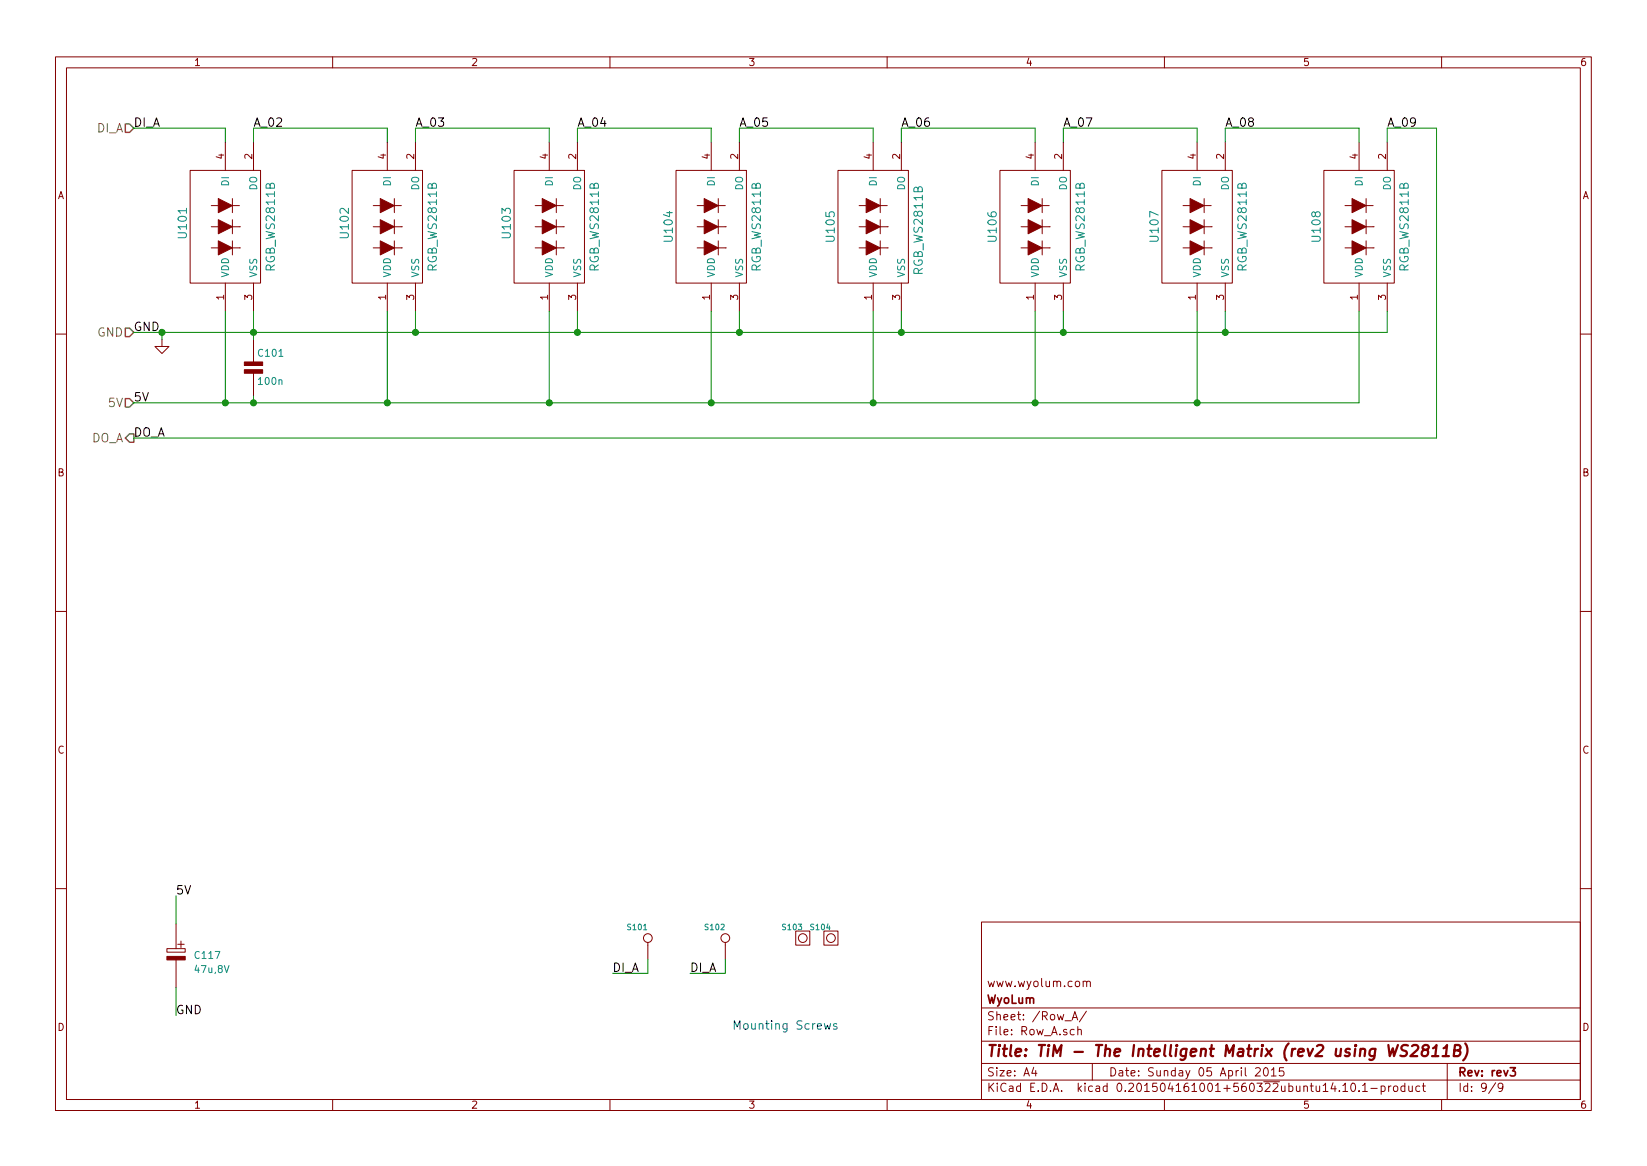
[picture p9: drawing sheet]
<svg xmlns="http://www.w3.org/2000/svg" width="297mm" height="210mm" viewBox="0 0 297 210" stroke-linecap="round" stroke-linejoin="round" font-family="sans-serif">
<g fill="none" stroke="#840000" stroke-width=".18">
<path d="M10 10.3h277v189.9h-277zM12 12.2h273v186.1h-273zM60 10.3v1.9M110 10.3v1.9M160 10.3v1.9M210 10.3v1.9M260 10.3v1.9M34.3 30.7h12.7v20.3h-12.7zM38.1 37.1h1.3M40.6 25.6v5.1M41.9 37.1h1.3M41.9 35.8v2.5"/>
<path d="M41.9 39.6v2.6M45.7 25.6v5.1M63.5 30.7h12.7v20.3h-12.7zM67.3 37.1h1.3M69.8 25.6v5.1M71.1 37.1h1.3M71.1 35.8v2.5M71.1 39.6v2.6M74.9 25.6v5.1M92.7 30.7h12.7v20.3h-12.7zM96.5 37.1h1.3M99.1 25.6v5.1"/>
<path d="M100.3 37.1h1.3M100.3 35.8v2.5M100.3 39.6v2.6M104.1 25.6v5.1M121.9 30.7h12.7v20.3h-12.7zM125.7 37.1h1.3M128.3 25.6v5.1M129.5 37.1h1.3M129.5 35.8v2.5M129.5 39.6v2.6M133.3 25.6v5.1M151.1 30.7h12.7v20.3h-12.7z"/>
<path d="M154.9 37.1h1.3M157.5 25.6v5.1M158.7 37.1h1.3M158.7 35.8v2.5M158.7 39.6v2.6M162.6 25.6v5.1M180.3 30.7h12.7v20.3h-12.7zM184.1 37.1h1.3M186.7 25.6v5.1M188 37.1h1.2M188 35.8v2.5M188 39.6v2.6"/>
<path d="M191.8 25.6v5.1M209.5 30.7h12.7v20.3h-12.7zM213.4 37.1h1.2M215.9 25.6v5.1M217.2 37.1h1.2M217.2 35.8v2.5M217.2 39.6v2.6M221 25.6v5.1M238.8 30.7h12.7v20.3h-12.7zM242.6 37.1h1.2M245.1 25.6v5.1M246.4 37.1h1.2"/>
<path d="M246.4 35.8v2.5M246.4 39.6v2.6M250.2 25.6v5.1M38.1 44.7h1.3M38.1 40.9h1.3M40.6 51v5.1M41.9 44.7h1.3M41.9 40.9h1.3M41.9 43.4v2.6M43.2 44.7h.1M43.2 40.9h.1M45.7 51v5.1"/>
<path d="M67.3 44.7h1.3M67.3 40.9h1.3M69.8 51v5.1M71.1 44.7h1.3M71.1 40.9h1.3M71.1 43.4v2.6M72.4 44.7h.1M72.4 40.9h.1M74.9 51v5.1M96.5 44.7h1.3M96.5 40.9h1.3M99.1 51v5.1"/>
<path d="M100.3 44.7h1.3M100.3 40.9h1.3M100.3 43.4v2.6M101.6 44.7h.1M101.6 40.9h.1M104.1 51v5.1M125.7 44.7h1.3M125.7 40.9h1.3M128.3 51v5.1M129.5 44.7h1.3M129.5 40.9h1.3M129.5 43.4v2.6"/>
<path d="M130.8 44.7h.1M130.8 40.9h.1M133.3 51v5.1M154.9 44.7h1.3M154.9 40.9h1.3M157.5 51v5.1M158.7 44.7h1.3M158.7 40.9h1.3M158.7 43.4v2.6M160 44.7h.1M160 40.9h.1M162.6 51v5.1"/>
<path d="M184.1 44.7h1.3M184.1 40.9h1.3M186.7 51v5.1M188 44.7h1.2M188 40.9h1.2M188 43.4v2.6M189.2 44.7h.1M189.2 40.9h.1M191.8 51v5.1M213.4 44.7h1.2M213.4 40.9h1.2M215.9 51v5.1"/>
<path d="M217.2 44.7h1.2M217.2 40.9h1.2M217.2 43.4v2.6M218.4 44.7h.1M218.4 40.9h.1M221 51v5.1M242.6 44.7h1.2M242.6 40.9h1.2M245.1 51v5.1M246.4 44.7h1.2M246.4 40.9h1.2M246.4 43.4v2.6"/>
<path d="M247.6 44.7h.1M247.6 40.9h.1M250.2 51v5.1M10 60.2h2M29.2 61.2v1.3h1.3l-1.3 1.2-1.3-1.2h1.3M45.7 61.2v4.3M45.7 67.1v4.3M285 60.2h2M10 110.3h2M285 110.3h2M10 160.2h2M30.1 171.1h3.3v.6h-3.3z"/>
<path d="M31.7 166.6v4.5M31.7 173v5M116.8 169.9v3.1M130.8 169.9v3.1M143.5 167.9h2.5v2.5h-2.5zM148.6 167.9h2.5v2.5h-2.5zM177 166.3h108v32h-108zM195.4 177.1l.2-.2 .3 .1 .1 .9M195.4 176.9v1M196 177.1a.36 .36 0 0 1 .3-.2 .36 .36 0 0 1 .3 .2v.8M285 160.2h2M60 198.3v1.9"/>
<path d="M110 198.3v1.9M160 198.3v1.9M177 194.8h108M177 191.8h108M177 187.8h108M177 181.8h108M186.4 192.5l-.3 1h.9M186.8 193v1M193.4 183.9l.5-1.5 .5 1.5M193.5 183.5h.7M193.7 185.7l-.4-.1-.3 .3 .1 .6 .2 .1 .4-.1M194.4 185.7l.2-.1 .4 .1v.9"/>
<path d="M194.4 185.1v1.5M195.9 182.3l-1.2 2M197 191.8v3M210 198.3v1.9M226.4 192.7l.6-.2 .3 .5-.9 1h.9M228 192.7l.2-.2a.81 .81 0 0 1 .6 .6 .81 .81 0 0 1-.3 .8l-.1 .1a.79 .79 0 0 1-.4-1.3zM229.3 193l.4-.5v1.5M229.3 194h.8M231.5 192.5h-.7l-.1 .7 .2-.1 .5 .1 .2 .2-.1 .5-.2 .1-.6-.1M242.2 195.8l.4-.5v1.5M242.2 196.8h.9M243.8 195.5l.2-.2a.81 .81 0 0 1 .6 .6 .81 .81 0 0 1-.3 .8l-.2 .1a.79 .79 0 0 1-.3-1.3z"/>
<path d="M245.1 196.7v.1M245.7 195.8l.5-.5v1.5M245.7 196.8h.9M247.2 196.3h1.2M249.1 195.9l.4-.1 .3 .3-.1 .6h-.6M249.1 195.8v1.5M250.4 195.8v1M250.9 195.8l-.5 .3M251.4 196l.2-.2 .4 .2 .1 .5-.1 .2-.4 .1-.2-.1zM253.4 195.9l-.5-.1-.2 .3v.6l.2 .1 .5-.1M253.4 195.3v1.5M254.1 195.8l.1 .9 .3 .1 .2-.1"/>
<path d="M254.7 195.8v1M256.1 195.9l-.5-.1-.3 .3 .1 .6 .2 .1 .5-.1M256.5 195.8h.6M256.7 195.3v1.3l.4 .2M260 198.3v1.9M261 191.8v6.5M269.7 195.2l-1.2 2M271 196l-.2 .3h-.3l-.3-.3v-.4l.1-.2 .5-.1 .2 .2a1.19 1.19 0 0 1-.2 1.2l-.5 .1"/>
<circle cx="116.8" cy="169.2" r=".79"/>
<circle cx="130.8" cy="169.2" r=".79"/>
<circle cx="144.8" cy="169.2" r=".79"/>
<circle cx="149.9" cy="169.2" r=".79"/>
</g>
<path d="M272.4 192.5h.9l-.5 .6 .4 .1v.7l-.2 .1-.6-.1" fill="none" stroke="#840000" stroke-width=".3"/>
<path d="M250.4 188.4l.2 2 .6-1.4 .2 1.4 .7-2M253.9 188.5l-.3-.1-.6 .1a.47 .47 0 0 0-.3 .5 .47 .47 0 0 0 .4 .4l.3 .1a.48 .48 0 0 1 .3 .5 .48 .48 0 0 1-.4 .4l-.7-.1M254.7 188.6l.3-.2h.4l.3 .1 .1 .5-1.4 1.4h1.2M256.9 189.3l-.3-.2a.46 .46 0 0 1 .4-.7l.6 .1 .1 .3-.1 .3-.3 .2a.65 .65 0 0 0-.8 .3 .65 .65 0 0 0 .1 .7l.5 .1a.68 .68 0 0 0 .4-1l-.2-.1M258.3 190.4h1.1M258.4 189l.7-.6-.2 2M260.2 190.4h1.1M260.3 189l.7-.6-.2 2M262.3 189.4l.9-.1a.46 .46 0 0 0 .2-.5 .46 .46 0 0 0-.3-.4h-.7l-.2 2h.7a.53 .53 0 0 0 .5-.5 .53 .53 0 0 0-.4-.5M264.3 188.2a2.31 2.31 0 0 1-.4 3" fill="none" stroke="#840000" stroke-width=".41"/>
<path d="M22.6 22.3h.8l.7 .8-.7 .8h-.8zM22.6 59.2h.8l.7 .7-.7 .8h-.8zM22.6 71.9h.8l.7 .7-.7 .8h-.8zM23.4 78.2h.7v1.6h-.7l-.8-.8z" fill="none" stroke="#848400" stroke-width=".25"/>
<g fill="#840000" stroke="#840000" stroke-width=".18">
<path d="M39.4 43.4l2.5 1.3-2.5 1.3z"/>
<path d="M39.4 39.6l2.5 1.3-2.5 1.3z"/>
<path d="M39.4 35.8l2.5 1.3-2.5 1.2z"/>
<path d="M44.1 66.7h3.3v.6h-3.3z"/>
<path d="M44.1 65.3h3.3v.6h-3.3z"/>
<path d="M68.6 43.4l2.5 1.3-2.5 1.3z"/>
<path d="M68.6 39.6l2.5 1.3-2.5 1.3z"/>
<path d="M68.6 35.8l2.5 1.3-2.5 1.2z"/>
<path d="M97.8 43.4l2.5 1.3-2.5 1.3z"/>
<path d="M97.8 39.6l2.5 1.3-2.5 1.3z"/>
<path d="M97.8 35.8l2.5 1.3-2.5 1.2z"/>
<path d="M127 43.4l2.5 1.3-2.5 1.3z"/>
<path d="M127 39.6l2.5 1.3-2.5 1.3z"/>
<path d="M127 35.8l2.5 1.3-2.5 1.2z"/>
<path d="M156.2 43.4l2.5 1.3-2.5 1.3z"/>
<path d="M156.2 39.6l2.5 1.3-2.5 1.3z"/>
<path d="M156.2 35.8l2.5 1.3-2.5 1.2z"/>
<path d="M185.4 43.4l2.6 1.3-2.6 1.3z"/>
<path d="M185.4 39.6l2.6 1.3-2.6 1.3z"/>
<path d="M185.4 35.8l2.6 1.3-2.6 1.2z"/>
<path d="M214.6 43.4l2.6 1.3-2.6 1.3z"/>
<path d="M214.6 39.6l2.6 1.3-2.6 1.3z"/>
<path d="M214.6 35.8l2.6 1.3-2.6 1.2z"/>
<path d="M243.8 43.4l2.6 1.3-2.6 1.3z"/>
<path d="M243.8 39.6l2.6 1.3-2.6 1.3z"/>
<path d="M243.8 35.8l2.6 1.3-2.6 1.2z"/>
<path d="M30.1 172.5h3.3v.6h-3.3z"/>
</g>
<path d="M148.7 184.6l.2 1 .3-.7 .3 .7 .3-1M150.9 184.7l-.4-.1-.2 .2 .1 .2 .5 .2v.3h-.6" fill="none" stroke="#0000c2" stroke-width=".18"/>
<g fill="none" stroke="#008400" stroke-width=".18">
<path d="M24.1 23.1h16.5v2.5M45.7 25.6v-2.5h24.1v2.5M74.9 25.6v-2.5h24.2v2.5M104.1 25.6v-2.5h24.2v2.5M133.3 25.6v-2.5h24.2v2.5M162.6 25.6v-2.5h24.1v2.5M191.8 25.6v-2.5h24.1v2.5M221 25.6v-2.5h24.1v2.5M250.2 25.6v-2.5h8.9v55.9h-235M29.2 59.9v1.3M40.6 56.1v16.5M45.7 56.1v5.1"/>
<path d="M69.8 56.1v16.5M74.9 56.1v3.8M99.1 56.1v16.5M104.1 56.1v3.8M128.3 56.1v16.5M133.3 56.1v3.8M157.5 56.1v16.5M162.6 56.1v3.8M186.7 56.1v16.5M191.8 56.1v3.8M215.9 56.1v16.5M221 56.1v3.8"/>
<path d="M245.1 56.1v16.5h-221M250.2 56.1v3.8h-226.1M45.7 71.4v1.2M31.7 161.5v5.1M31.7 178v5.1M116.8 173v2.5h-6.3M130.8 173v2.5h-6.3"/>
</g>
<g fill="#008400" stroke="#008400" stroke-width=".25">
<circle cx="45.7" cy="72.6" r=".51"/>
<circle cx="45.7" cy="59.9" r=".51"/>
<circle cx="104.1" cy="59.9" r=".51"/>
<circle cx="162.6" cy="59.9" r=".51"/>
<circle cx="221" cy="59.9" r=".51"/>
<circle cx="69.9" cy="72.6" r=".51"/>
<circle cx="128.3" cy="72.6" r=".51"/>
<circle cx="186.7" cy="72.6" r=".51"/>
<circle cx="215.9" cy="72.6" r=".51"/>
<circle cx="157.5" cy="72.6" r=".51"/>
<circle cx="99.1" cy="72.6" r=".51"/>
<circle cx="191.8" cy="59.9" r=".51"/>
<circle cx="133.4" cy="59.9" r=".51"/>
<circle cx="74.9" cy="59.9" r=".51"/>
<circle cx="40.6" cy="72.6" r=".51"/>
<circle cx="29.2" cy="59.9" r=".51"/>
</g>
<text font-size="2.8" fill="#840000" x="178" y="190.5">Title: TiM - The Intelligent Matrix (rev2 using WS2811B)</text>
<g font-size="2.1" fill="#848400">
<text x="17.4" y="23.9">DI_A</text>
<text x="17.5" y="60.7">GND</text>
<text x="19.6" y="73.4">5V</text>
<text x="16.3" y="79.8">DO_A</text>
</g>
<g font-size="2.1">
<text x="24.1" y="22.9">DI_A</text>
<text x="45.7" y="22.9">A_02</text>
<text x="74.9" y="22.9">A_03</text>
<text x="104.1" y="22.9">A_04</text>
<text x="133.3" y="22.9">A_05</text>
<text x="162.6" y="22.9">A_06</text>
<text x="191.8" y="22.9">A_07</text>
<text x="221" y="22.9">A_08</text>
<text x="250.2" y="22.9">A_09</text>
<text x="24.1" y="59.7">GND</text>
<text x="24.1" y="72.4">5V</text>
<text x="24.1" y="78.7">DO_A</text>
<text x="31.7" y="161.3">5V</text>
<text x="110.5" y="175.3">DI_A</text>
<text x="124.5" y="175.3">DI_A</text>
<text x="31.7" y="182.9">GND</text>
</g>
<g font-size="2.1" fill="#008484">
<text x="33.7" y="42.8" transform="rotate(-90 33.7 42.8)">U101</text>
<text x="62.9" y="42.8" transform="rotate(-90 62.9 42.8)">U102</text>
<text x="92.1" y="42.8" transform="rotate(-90 92.1 42.8)">U103</text>
<text x="121.3" y="43.4" transform="rotate(-90 121.3 43.4)">U104</text>
<text x="150.5" y="43.4" transform="rotate(-90 150.5 43.4)">U105</text>
<text x="179.8" y="43.4" transform="rotate(-90 179.8 43.4)">U106</text>
<text x="209" y="43.4" transform="rotate(-90 209 43.4)">U107</text>
<text x="238.2" y="43.4" transform="rotate(-90 238.2 43.4)">U108</text>
<text x="49.6" y="48.7" transform="rotate(-90 49.6 48.7)">RGB_WS2811B</text>
<text x="78.8" y="48.7" transform="rotate(-90 78.8 48.7)">RGB_WS2811B</text>
<text x="108" y="48.7" transform="rotate(-90 108 48.7)">RGB_WS2811B</text>
<text x="137.2" y="48.7" transform="rotate(-90 137.2 48.7)">RGB_WS2811B</text>
<text x="166.4" y="49.3" transform="rotate(-90 166.4 49.3)">RGB_WS2811B</text>
<text x="195.6" y="48.7" transform="rotate(-90 195.6 48.7)">RGB_WS2811B</text>
<text x="224.8" y="48.7" transform="rotate(-90 224.8 48.7)">RGB_WS2811B</text>
<text x="254.1" y="48.7" transform="rotate(-90 254.1 48.7)">RGB_WS2811B</text>
</g>
<g font-size="2.1" fill="#840000">
<text x="32" y="170.9">+</text>
<text x="178" y="178">www.wyolum.com</text>
<text x="178" y="184">Sheet: /Row_A/</text>
<text x="178" y="181">WyoLum</text>
<text x="178" y="186.7">File: Row_A.sch</text>
<text x="178" y="196.9">KiCad E.D.A. kicad 0.201504161001+560322ubuntu14.10.1-product</text>
<text x="178" y="194.1">Size: A4</text>
<text x="200" y="194.1">Date: Sunday 05 April 2015</text>
<text x="263" y="194.1">Rev: rev3</text>
<text x="263" y="196.9">Id: 9/9</text>
</g>
<text font-size="2.1" fill="#0000c2" x="132.1" y="185.7">Mounting Screws</text>
<g font-size="1.8" fill="#840000">
<text x="35" y="11.9">1</text>
<text x="85" y="11.9">2</text>
<text x="135" y="11.9">3</text>
<text x="185" y="11.9">4</text>
<text x="235" y="11.9">5</text>
<text x="285" y="11.9">6</text>
<text x="40.4" y="28.7" transform="rotate(-90 40.4 28.7)">4</text>
<text x="45.5" y="28.7" transform="rotate(-90 45.5 28.7)">2</text>
<text x="69.6" y="28.7" transform="rotate(-90 69.6 28.7)">4</text>
<text x="74.7" y="28.7" transform="rotate(-90 74.7 28.7)">2</text>
<text x="98.8" y="28.7" transform="rotate(-90 98.8 28.7)">4</text>
<text x="103.9" y="28.7" transform="rotate(-90 103.9 28.7)">2</text>
<text x="128" y="28.7" transform="rotate(-90 128 28.7)">4</text>
<text x="133.1" y="28.7" transform="rotate(-90 133.1 28.7)">2</text>
<text x="157.2" y="28.7" transform="rotate(-90 157.2 28.7)">4</text>
<text x="162.3" y="28.7" transform="rotate(-90 162.3 28.7)">2</text>
<text x="186.4" y="28.7" transform="rotate(-90 186.4 28.7)">4</text>
<text x="191.5" y="28.7" transform="rotate(-90 191.5 28.7)">2</text>
<text x="215.6" y="28.7" transform="rotate(-90 215.6 28.7)">4</text>
<text x="220.7" y="28.7" transform="rotate(-90 220.7 28.7)">2</text>
<text x="244.9" y="28.7" transform="rotate(-90 244.9 28.7)">4</text>
<text x="249.9" y="28.7" transform="rotate(-90 249.9 28.7)">2</text>
<text x="10.4" y="35.9">A</text>
<text x="285.4" y="35.9">A</text>
<text x="40.4" y="54.1" transform="rotate(-90 40.4 54.1)">1</text>
<text x="45.5" y="54.1" transform="rotate(-90 45.5 54.1)">3</text>
<text x="69.6" y="54.1" transform="rotate(-90 69.6 54.1)">1</text>
<text x="74.7" y="54.1" transform="rotate(-90 74.7 54.1)">3</text>
<text x="98.8" y="54.1" transform="rotate(-90 98.8 54.1)">1</text>
<text x="103.9" y="54.1" transform="rotate(-90 103.9 54.1)">3</text>
<text x="128" y="54.1" transform="rotate(-90 128 54.1)">1</text>
<text x="133.1" y="54.1" transform="rotate(-90 133.1 54.1)">3</text>
<text x="157.2" y="54.1" transform="rotate(-90 157.2 54.1)">1</text>
<text x="162.3" y="54.1" transform="rotate(-90 162.3 54.1)">3</text>
<text x="186.4" y="54.1" transform="rotate(-90 186.4 54.1)">1</text>
<text x="191.5" y="54.1" transform="rotate(-90 191.5 54.1)">3</text>
<text x="215.6" y="54.1" transform="rotate(-90 215.6 54.1)">1</text>
<text x="220.7" y="54.1" transform="rotate(-90 220.7 54.1)">3</text>
<text x="244.9" y="54.1" transform="rotate(-90 244.9 54.1)">1</text>
<text x="249.9" y="54.1" transform="rotate(-90 249.9 54.1)">3</text>
<text x="10.4" y="85.9">B</text>
<text x="285.4" y="85.9">B</text>
<text x="10.4" y="135.9">C</text>
<text x="285.4" y="135.9">C</text>
<text x="10.4" y="185.9">D</text>
<text x="285.4" y="185.9">D</text>
<text x="35" y="199.9">1</text>
<text x="85" y="199.9">2</text>
<text x="135" y="199.9">3</text>
<text x="185" y="199.9">4</text>
<text x="235" y="199.9">5</text>
<text x="285" y="199.9">6</text>
</g>
<g font-size="1.8" fill="#008484">
<text x="41.3" y="33.5" transform="rotate(-90 41.3 33.5)">DI</text>
<text x="46.4" y="34.4" transform="rotate(-90 46.4 34.4)">DO</text>
<text x="70.5" y="33.5" transform="rotate(-90 70.5 33.5)">DI</text>
<text x="75.6" y="34.4" transform="rotate(-90 75.6 34.4)">DO</text>
<text x="99.7" y="33.5" transform="rotate(-90 99.7 33.5)">DI</text>
<text x="104.8" y="34.4" transform="rotate(-90 104.8 34.4)">DO</text>
<text x="128.9" y="33.5" transform="rotate(-90 128.9 33.5)">DI</text>
<text x="134" y="34.4" transform="rotate(-90 134 34.4)">DO</text>
<text x="158.1" y="33.5" transform="rotate(-90 158.1 33.5)">DI</text>
<text x="163.2" y="34.4" transform="rotate(-90 163.2 34.4)">DO</text>
<text x="187.3" y="33.5" transform="rotate(-90 187.3 33.5)">DI</text>
<text x="192.4" y="34.4" transform="rotate(-90 192.4 34.4)">DO</text>
<text x="216.5" y="33.5" transform="rotate(-90 216.5 33.5)">DI</text>
<text x="221.6" y="34.4" transform="rotate(-90 221.6 34.4)">DO</text>
<text x="245.7" y="33.5" transform="rotate(-90 245.7 33.5)">DI</text>
<text x="250.8" y="34.4" transform="rotate(-90 250.8 34.4)">DO</text>
<text x="41.3" y="50" transform="rotate(-90 41.3 50)">VDD</text>
<text x="46.4" y="50" transform="rotate(-90 46.4 50)">VSS</text>
<text x="70.5" y="50" transform="rotate(-90 70.5 50)">VDD</text>
<text x="75.6" y="50" transform="rotate(-90 75.6 50)">VSS</text>
<text x="99.7" y="50" transform="rotate(-90 99.7 50)">VDD</text>
<text x="104.8" y="50" transform="rotate(-90 104.8 50)">VSS</text>
<text x="128.9" y="50" transform="rotate(-90 128.9 50)">VDD</text>
<text x="134" y="50" transform="rotate(-90 134 50)">VSS</text>
<text x="158.1" y="50" transform="rotate(-90 158.1 50)">VDD</text>
<text x="163.2" y="50" transform="rotate(-90 163.2 50)">VSS</text>
<text x="187.3" y="50" transform="rotate(-90 187.3 50)">VDD</text>
<text x="192.4" y="50" transform="rotate(-90 192.4 50)">VSS</text>
<text x="216.5" y="50" transform="rotate(-90 216.5 50)">VDD</text>
<text x="221.6" y="50" transform="rotate(-90 221.6 50)">VSS</text>
<text x="245.7" y="50" transform="rotate(-90 245.7 50)">VDD</text>
<text x="250.8" y="50" transform="rotate(-90 250.8 50)">VSS</text>
<text x="46.7" y="64.3">C101</text>
<text x="46.7" y="69.4">100n</text>
<text x="35.3" y="172.9">C117</text>
<text x="35.3" y="175.4">47u,8V</text>
</g>
<g font-size="1.4" fill="#008484">
<text x="113.3" y="167.7">S101</text>
<text x="127.2" y="167.7">S102</text>
<text x="141.2" y="167.7">S103</text>
<text x="146.3" y="167.7">S104</text>
</g>
</svg>
